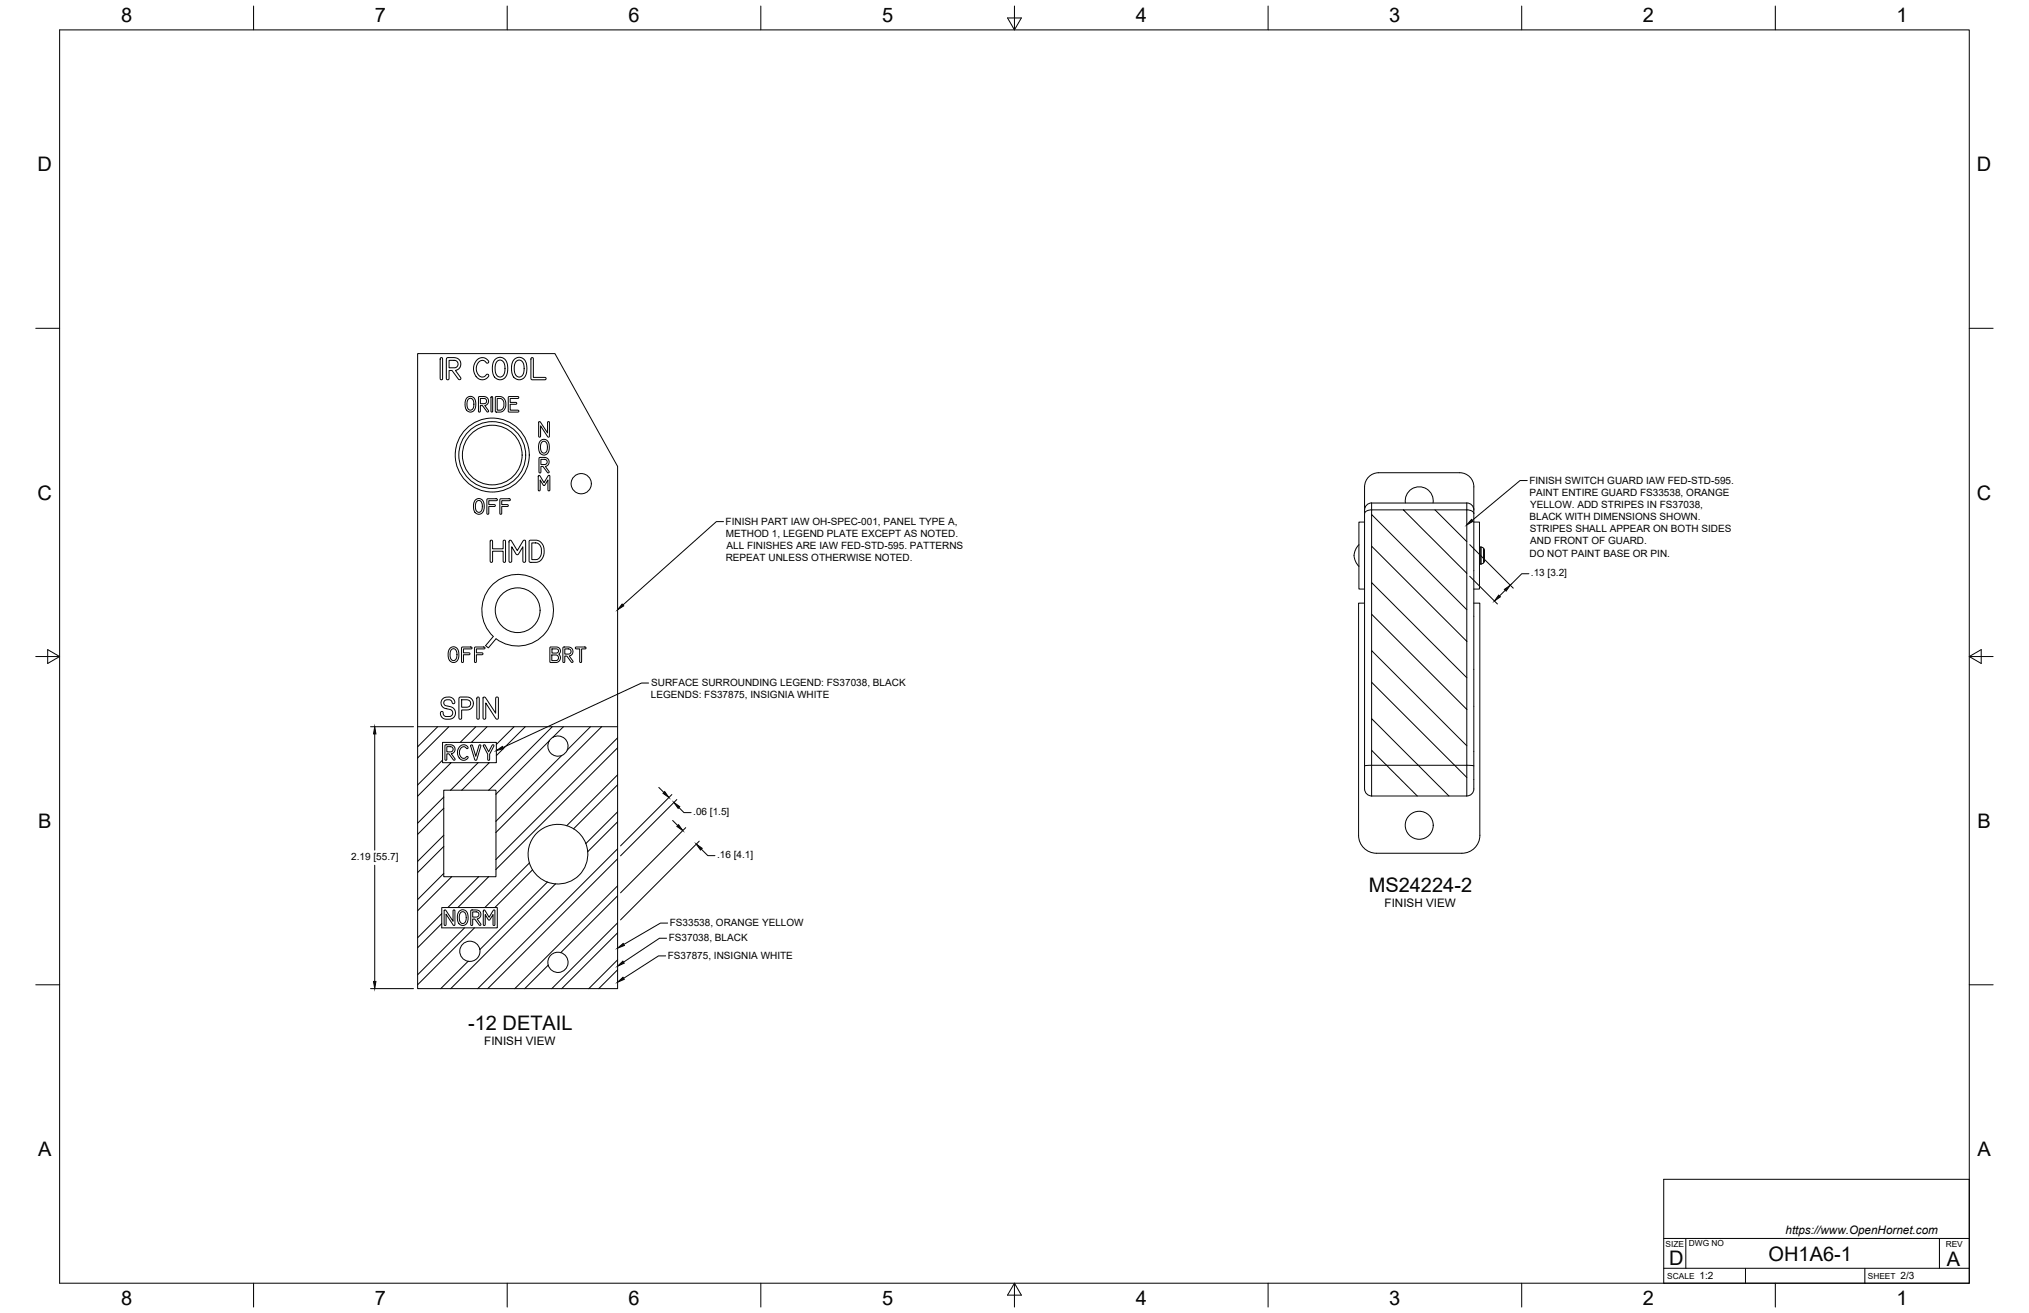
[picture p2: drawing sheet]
<svg xmlns="http://www.w3.org/2000/svg" width="864mm" height="559mm" viewBox="0 0 864 559" stroke-linecap="round" stroke-linejoin="round" font-family="sans-serif">
<!-- layer: Visible -->
<g fill="none" stroke="#000" stroke-width=".43">
<path d="M177.8 150.5h58.4l26.7 48v222.3h-85.1zM187.4 152.4l.2-.1a.51 .51 0 0 1 .6 0 .51 .51 0 0 1 .2 .5l-.2 8.7a.55 .55 0 0 1-.6 0 .55 .55 0 0 1-.3-.5zM190.1 152.4l3.1-.2 1.4 .3 1.1 .8 .4 1.3-.4 1.9-1.9 1.1 2.3 3.1-.1 .7h-.9l-2.7-3.7h-1.3v3.2a.61 .61 0 0 1-.6 .7 .61 .61 0 0 1-.5-.8zM191.1 153.4h2.6l.7 .3 .6 1.1-.5 1.2-1 .5h-2.4zM203 153.2a2.81 2.81 0 0 1 2.8-1 2.81 2.81 0 0 1 2.1 2l-.7 .3-1.1-1-1.2-.1-1.3 .8-.8 1.7a3.2 3.2 0 0 0 3.2 4.5l1.5-1.1 .5 .4-.3 .7a3.4 3.4 0 0 1-3.6 1 3.4 3.4 0 0 1-2.3-3l-.1-2.9zM210.7 153l1.7-.9 1.9 .4a6.2 6.2 0 0 1 0 8.7l-1.9 .4a4 4 0 0 1-2.9-4.9 5.4 5.4 0 0 1 1.2-3.7zM211.7 153.7a2.11 2.11 0 0 1 2.4 0 2.11 2.11 0 0 1 .8 2.3v1.6a2.19 2.19 0 0 1-2.9 2.6l-.5-.4a5.7 5.7 0 0 1 .2-6.1zM218.8 153l1.7-.9 1.9 .4a6.2 6.2 0 0 1 .1 8.7l-2 .4a4 4 0 0 1-2.8-4.9 5.4 5.4 0 0 1 1.1-3.7zM219.8 153.7a2.11 2.11 0 0 1 2.4 0 2.11 2.11 0 0 1 .9 2.3v1.6a2.19 2.19 0 0 1-2.9 2.6l-.5-.4a5.7 5.7 0 0 1 .1-6.1zM226.1 152.4l.6-.2 .3 .5v7.9h4.8a.54 .54 0 0 1 .6 .6 .54 .54 0 0 1-.8 .4h-5.2l-.4-.2zM198.7 169.3a2.37 2.37 0 0 1 2.9-.1 2.37 2.37 0 0 1 .9 2.7v.2a2.44 2.44 0 0 1-.6 2.6 2.44 2.44 0 0 1-2.7 .4l-.4-.3a4.9 4.9 0 0 1-.1-5.5zM199.3 169.9a1.54 1.54 0 0 1 1.9 0 1.54 1.54 0 0 1 .5 1.8v.3a1.72 1.72 0 0 1-.2 1.9 1.72 1.72 0 0 1-1.8 .5 3.7 3.7 0 0 1-.4-4.5z"/>
<path d="M203.7 168.9l2.6-.1 1.4 .9a1.94 1.94 0 0 1-1.4 2.9l1.5 2a.41 .41 0 0 1 0 .7 .41 .41 0 0 1-.6-.2l-1.9-2.5h-.9v2.2a.42 .42 0 0 1-.4 .6 .42 .42 0 0 1-.4-.6zM204.4 169.6l2.4 .2 .3 .9-.2 .7-.6 .4h-1.9zM209 168.9l.5-.1 .2 .3v6l-.4 .3-.3-.3zM210.9 169l2.1-.2 1.2 .5a3.5 3.5 0 0 1-1.5 6.1h-1.5l-.4-.3zM211.6 169.6h1.1a2.61 2.61 0 0 1 1.8 2.5 2.61 2.61 0 0 1-1.8 2.5h-1.1zM216.4 168.9l4.4 .1-.1 .4-.3 .2h-3.3v1.7h2.5l.3 .4-.3 .4h-2.5v2.5h3.2a.43 .43 0 0 1 .6 .4 .43 .43 0 0 1-.6 .4l-3.9-.2zM229.3 179.6l.7 .1 3 4.6v-4.5l.4-.4 .4 .3v6.2l-.4 .2-.4-.3-2.9-4.6-.1 4.7a.42 .42 0 0 1-.5 .1 .42 .42 0 0 1-.2-.5zM229.5 194.8l2.6-.1 1.4 .9a1.94 1.94 0 0 1-1.4 2.9l1.5 2.1a.4 .4 0 0 1 0 .6 .4 .4 0 0 1-.6-.2l-1.9-2.5h-.9v2.2a.43 .43 0 0 1-.4 .6 .43 .43 0 0 1-.4-.6zM230 187.6a2.36 2.36 0 0 1 2.9-.2 2.36 2.36 0 0 1 .9 2.7v.3a2.44 2.44 0 0 1-.6 2.6 2.44 2.44 0 0 1-2.7 .4l-.5-.4a4.9 4.9 0 0 1 0-5.4zM230.2 195.5l2.3 .2 .4 .7-.2 .8-.6 .5h-1.9zM230.6 188.2a1.53 1.53 0 0 1 1.9 0 1.53 1.53 0 0 1 .5 1.8 2 2 0 0 1-1.8 2.8 3.4 3.4 0 0 1-.6-4.6zM202.3 212.8a2.36 2.36 0 0 1 2.9-.1 2.36 2.36 0 0 1 .9 2.6v.2a2.47 2.47 0 0 1-3.1 3.2l-.6-.4a4.9 4.9 0 0 1-.1-5.5z"/>
<path d="M202.9 213.4a1.49 1.49 0 0 1 1.8-.1 1.49 1.49 0 0 1 .6 1.8v.1a2.02 2.02 0 0 1-1.8 2.8 3.4 3.4 0 0 1-.6-4.6zM207.3 212.5l4.2-.2 .2 .5-.3 .3h-3.4v1.7l2.7 .1a.43 .43 0 0 1 .1 .5 .43 .43 0 0 1-.6 .2h-2.2v2.7a.43 .43 0 0 1-.4 .6 .43 .43 0 0 1-.4-.6zM212.9 212.4l3.8-.1 .5 .4-.4 .4h-3.2v1.7h2.4l.3 .3-.3 .5h-2.4v2.7a.42 .42 0 0 1-.5 .6 .42 .42 0 0 1-.4-.6zM229.2 202.5l.6-.1 1.8 3 1.7-2.9 .7-.1-.2 6.5-.6-.3v-4.3l-1.2 2a.45 .45 0 0 1-.4 .3 .45 .45 0 0 1-.5-.3l-1.2-2-.1 4.5a.43 .43 0 0 1-.5 .1 .43 .43 0 0 1-.2-.5zM580.8 217.1v-9.9a6 6 0 0 1 6-6h34.5a6 6 0 0 1 6 6v9.9M580.8 217.1v118a3.2 3.2 0 0 0 3 3.7M583.8 214.1h40.5l1.9 .6 .8 1 .3 1.4M583.8 214.1l-1.9 .6-.8 1-.3 1.4M610 214.1a6 6 0 0 0-5.9-6.9 6 6 0 0 0-5.9 6.9M627.3 217.1v118a3.1 3.1 0 0 1-3 3.7h-40.5M208.7 230.1l.6-.2 .3 .4 .1 3.3h4.4v-3.3l.3-.3a.52 .52 0 0 1 .6 0 .52 .52 0 0 1 .2 .5v8.1a.54 .54 0 0 1-.5 .7 .54 .54 0 0 1-.6-.7v-4h-4.4v4.1a.53 .53 0 0 1-.6 .6 .53 .53 0 0 1-.5-.6zM216.9 230l.4-.1 .4 .3 2.5 4.1 2.7-4.4a.55 .55 0 0 1 .6 0 .55 .55 0 0 1 .2 .6v8.2a.6 .6 0 0 1-.6 .6 .6 .6 0 0 1-.6-.7v-5.9l-2.2 3.4-.6-.3-1.9-3.1v5.9a.62 .62 0 0 1-.2 .6 .62 .62 0 0 1-.7 .1l-.3-.6z"/>
<path d="M225.3 230.1l2.6-.2a4.3 4.3 0 0 1 3.6 5.7l-.4 1.4a3.3 3.3 0 0 1-3.2 2.3h-2.2l-.4-.2zM226.4 231.1h2.2l1.2 1a4.3 4.3 0 0 1 .6 3.3l-.4 1.3-.9 1.2-2.7 .3zM578.4 231.8a6.2 6.2 0 0 0 0 9.3M580.8 222.2h-2.4v28.5h2.4M627.3 222.2h2.4v28.5h-2.4M629.7 239.4l.6 .6M630.3 232.9h.1M630.3 232.8l-.6 .6M630.3 232.8l.9 .3 .4 .7M631.6 239.1v-5.3v5a1.12 1.12 0 0 1-1.3 1.2M210 248.5a15.2 15.2 0 0 1 20.9 .2 15.2 15.2 0 0 1 1 20.9 15.2 15.2 0 0 1-20.8 2.2l-3.2 3.9-1.2-.9 3.3-3.9a15.2 15.2 0 0 1 0-22.4zM580.8 256.7h-2.5v98.8a7.6 7.6 0 0 0 7.6 7.6h36.3a7.6 7.6 0 0 0 7.7-7.6"/>
<path d="M627.3 256.7h2.6v98.8M630.3 240.1h.1M191.5 275.9a2.35 2.35 0 0 1 2.9-.2 2.35 2.35 0 0 1 .9 2.7v.2a2.43 2.43 0 0 1-.6 2.6 2.43 2.43 0 0 1-2.7 .5l-.4-.3a4.8 4.8 0 0 1-.1-5.5zM192.1 276.5a1.55 1.55 0 0 1 1.9 0 1.55 1.55 0 0 1 .5 1.8 2.01 2.01 0 0 1-1.8 2.8 3.3 3.3 0 0 1-.6-4.6zM196.6 275.5h4.2l.1 .4-.3 .3h-3.3v1.6l2.6 .2a.43 .43 0 0 1 .1 .5 .43 .43 0 0 1-.5 .2h-2.2l-.1 3.1a.43 .43 0 0 1-.6 .1 .43 .43 0 0 1-.2-.5zM202.1 275.5h4.2l.1 .4-.3 .3h-3.3v1.6l2.7 .2a.43 .43 0 0 1 0 .5 .43 .43 0 0 1-.5 .2h-2.2v2.7a.42 .42 0 0 1-.4 .6 .42 .42 0 0 1-.4-.6zM234.1 275.5l2.7-.1a1.67 1.67 0 0 1 1.6 1.1 1.67 1.67 0 0 1-.6 1.9l.6 .8a2.01 2.01 0 0 1-2 2.8h-2.1l-.3-.3zM234.9 278.7l2.4 .3 .4 1-.3 .8-.6 .3-1.9 .1zM234.9 276.2h2.1l.5 .3a.9 .9 0 0 1 .1 1 .9 .9 0 0 1-.9 .4h-1.8zM239.6 275.6l2.6-.2 1.4 .9a1.92 1.92 0 0 1-1.3 2.9l1.5 2a.42 .42 0 0 1-.1 .7 .42 .42 0 0 1-.6-.2l-1.8-2.5h-.9v2.2a.43 .43 0 0 1-.5 .6 .43 .43 0 0 1-.3-.6zM240.4 276.2l2.2 .2 .5 .9-.3 .7-.7 .4h-1.7zM244.9 275.5l4.1-.1 .4 .2-.2 .5-1.7 .1v5.3a.42 .42 0 0 1-.4 .5 .42 .42 0 0 1-.4-.6v-5.2h-1.5z"/>
<path d="M188.3 297.5l1.2-.7 1.7-.1a1.96 1.96 0 0 1 1.9 .7 1.96 1.96 0 0 1 .2 2l-.7-.1a1.52 1.52 0 0 0-1.7-1.5h-.7a1.3 1.3 0 0 0-1.3 1.3 1.3 1.3 0 0 0 1.2 1.3l2.7 .9 .7 .8 .4 1.1-.2 1.3-1 1.1-1 .4-1.6 .1a2.14 2.14 0 0 1-2.2-.9 2.14 2.14 0 0 1 0-2.4l.6 .2 .3 1.2 .6 .6 1.6 .1a1.53 1.53 0 0 0 1.7-1.3 1.53 1.53 0 0 0-1.4-1.7l-2-.5-1.2-.9-.4-1.4zM195.5 296.9l3.1-.2a2.76 2.76 0 0 1 2.9 2.7 2.76 2.76 0 0 1-3 2.8h-2v3.2a.59 .59 0 0 1-.5 .7 .59 .59 0 0 1-.7-.7zM196.5 297.8l3 .2a1.58 1.58 0 0 1 .8 1.9 1.58 1.58 0 0 1-1.7 1.1h-2.1zM203 296.9l.2-.2a.51 .51 0 0 1 .6 0 .51 .51 0 0 1 .2 .6v8.2a.53 .53 0 0 1-.5 .6 .53 .53 0 0 1-.6-.6zM205.7 296.8l.9 .1 4.4 6.6v-6.1a.6 .6 0 0 1 .5-.7 .6 .6 0 0 1 .6 .6v8.1a.6 .6 0 0 1-.4 .7 .6 .6 0 0 1-.7-.4l-4.2-6.5-.1 6.5-.4 .4-.7-.3zM189.5 317.1l2.5-.1 1.4 .9a1.92 1.92 0 0 1-1.3 2.9l1.5 2.1a.42 .42 0 0 1-.1 .6 .42 .42 0 0 1-.6-.2l-1.8-2.5h-.9v2.2a.42 .42 0 0 1-.4 .6 .42 .42 0 0 1-.4-.6zM190.2 317.8l2.2 .2 .4 .6-.2 1-.6 .4h-1.8zM195.7 317.7l1.3-.7 1.4 .3a.84 .84 0 0 1 .7 1.3l-.6-.1a1.67 1.67 0 0 0-2-.5 1.67 1.67 0 0 0-.9 1.8l.1 1.4 .6 1 .8 .5 .9-.1a.67 .67 0 0 1 .5-.6 .67 .67 0 0 1 .7 .2l-.7 1-1.2 .4a3.5 3.5 0 0 1-1.6-5.9zM200.4 317.2h.7l1.4 4.7 1.3-4.5a.42 .42 0 0 1 .6-.4 .42 .42 0 0 1 .2 .6l-1.6 5.6-.6 .4-.4-.4zM205.8 317.1l.7 .1 1.5 2.8 1.4-2.8a.43 .43 0 0 1 .7-.2 .43 .43 0 0 1 0 .7l-1.7 3.3v2.3l-.5 .3-.3-.4v-2.2zM188.9 336.3h22.2v36.8h-22.2zM580.8 326l2.6-.3h41.3l2.6 .3"/>
<path d="M244.1 352.7a12.7 12.7 0 0 0-18 5.2 12.7 12.7 0 0 0 6.9 17.5M244.2 352.7a12.7 12.7 0 0 1 4.7 16.4 12.7 12.7 0 0 1-15.9 6.3M189.1 387.4h.7l3 4.7v-4.5l.3-.3 .5 .3-.1 6.2-.6-.1-3-4.7-.1 4.7a.42 .42 0 0 1-.6 .1 .42 .42 0 0 1-.2-.5zM195.5 387.8a2.36 2.36 0 0 1 2.8-.2 2.36 2.36 0 0 1 .9 2.8v.1a2.47 2.47 0 0 1-3 3.2l-.7-.5a5 5 0 0 1 0-5.4zM196 388.5a1.52 1.52 0 0 1 1.9-.1 1.52 1.52 0 0 1 .5 1.8 2.02 2.02 0 0 1-1.7 2.8 3.4 3.4 0 0 1-.7-4.5zM200.4 387.5l2.8-.2 1.2 .9a1.94 1.94 0 0 1-1.3 2.9l1.5 2a.42 .42 0 0 1-.1 .7 .42 .42 0 0 1-.6-.2l-1.8-2.5h-.9v2.2a.43 .43 0 0 1-.5 .6 .43 .43 0 0 1-.3-.6zM201.2 388.1l2.3 .2 .4 .9-.3 .7-.7 .4h-1.7zM205.8 387.4l.6 .1 1.8 2.9 1.8-3h.6l-.1 6.4-.7-.2v-4.4l-1.2 2a.45 .45 0 0 1-.4 .4 .45 .45 0 0 1-.4-.3l-1.3-2.1-.1 4.5a.41 .41 0 0 1-.5 .2 .41 .41 0 0 1-.2-.6zM199.2 409.1a4.3 4.3 0 0 1-2.6-6.8 4.3 4.3 0 0 1 7.3 .7 4.3 4.3 0 0 1-4.1 6.2l-.6-.1"/>
<circle cx="209.5" cy="193.7" r="15.7"/>
<circle cx="209.5" cy="193.7" r="14.2"/>
<circle cx="209.5" cy="193.7" r="12.7"/>
<circle cx="247.4" cy="205.9" r="4.3"/>
<circle cx="220.3" cy="259.7" r="9.5"/>
<circle cx="237.5" cy="317.5" r="4.3"/>
<circle cx="604.1" cy="351.2" r="6"/>
<circle cx="237.5" cy="409.6" r="4.3"/>
</g>
<!-- layer: Visible Narrow -->
<g fill="none" stroke="#000" stroke-width=".43">
<path d="M583.8 214.1v2.9M583.8 217l-2.3 .6-.7 .9M597.3 217h-13.5v2M610.8 217h13.5M624.3 217v13.5M624.3 214.1v2.9M624.3 217l2.4 .6 .6 .9M583.8 232.5v15.4M630.3 232.9v7.2M631.5 233.4v6.1M624.3 244v-13.5l-10.2-10.2-3.3-3.3h-13.5l27 27v15.5M583.8 261.4v15.5"/>
<path d="M624.3 272.9v-13.4l-40.5-40.5v13.5l40.5 40.4v15.5M583.8 290.4v15.5M177.8 309.3h78.3M186.3 309.3l-8.5 8.5M191.1 309.3l-13.3 13.3M195.9 316h4.7M202.5 309.3l-6.6 6.7h-7.5v7.5l-10.6 10.6M207.3 309.3l-6.7 6.7h10.7v.8l7.5-7.5M211.3 316.8v4.8M223.6 309.3l-12.3 12.3v3h-3M233.7 315.4l-22.6 22.6M235.1 309.3l-27.1 27"/>
<path d="M239.8 309.3l-4.5 4.5M251.3 309.3l-9.9 9.9M256.1 309.3h6.8M256.1 309.3l-45 45M262.9 318.3l-51.8 51.7M262.9 314l-51.8 51.8M583.8 319.3v19.5M624.3 301.9v-13.5l-40.5-40.5v13.5l40.5 40.5v15.5M188.4 323.5v1.1h3.6l-14.2 14.2M188.9 339.2l-11.1 11.1M192 324.6h11.5M203.5 324.6h4.8l-11.7 11.7"/>
<path d="M203.5 324.6l-11.7 11.7M239.1 321.5l-28 28M262.9 334l-18.8 18.7M262.9 329.8l-21.7 21.6M603.2 338.8l-19.4-19.5v-13.4l32.9 32.9M624.3 330.9v-13.5l-40.5-40.5v13.5l40.5 40.5v7.9M188.9 344l-11.1 11.1M188.9 355.5l-11.1 11.1M262.9 349.8l-12.8 12.7M262.9 345.5l-13.6 13.5M188.9 360.2l-11.1 11.1M188.9 371.7l-11.1 11.1"/>
<path d="M192.2 373.1l-14.4 14.5M203.7 373.1l-13.1 13.1h4.3M208 373.1l-13.1 13.1h11.5M225.3 367.3l-18.9 18.9h4.2M226.7 370.2l-16.1 16h1.1v8.7h-9.7l-24.2 24.2M233 375.4l-28.8 28.7M236.4 376.2l-44.5 44.6M262.9 377l-43.8 43.8M262.9 365.5l-55.3 55.3M262.9 361.3l-59.6 59.5M188 393.1v-4.3l-10.2 10.3M190.6 386.2h-2.6v2.6"/>
<path d="M197.7 394.9h-9.7v-1.8l-10.2 10.3M202 394.9h-4.3l-19.9 19.9M262.9 397l-23.8 23.8M262.9 392.7l-28 28.1M262.9 381.3l-24.2 24.1M199.2 409.1l-11.6 11.7M233.3 410.8l-9.9 10M262.9 412.8l-8.1 8M262.9 408.5l-12.3 12.3"/>
</g>
<!-- layer: Border -->
<g fill="none" stroke="#000" stroke-width=".43">
<path d="M25.4 12.7h812.8v533.4h-812.8zM107.9 2.6v10.1M215.9 2.6v10.1M323.8 2.6v10.1M428.8 7.6h5.9l-2.9 5.1zM431.8 2.6v10.1M539.7 2.6v10.1M647.7 2.6v10.1M755.6 2.6v10.1M15.2 139.7h10.2M838.2 139.7h10.1M15.2 279.4h10.2"/>
<path d="M20.3 276.5l5.1 2.9-5.1 3zM838.2 279.4l5.1-2.9v5.9zM838.2 279.4h10.1M15.2 419.1h10.2M838.2 419.1h10.1M107.9 546.1v10.2M215.9 546.1v10.2M323.8 546.1v10.2M431.8 546.1l2.9 5.1h-5.9zM431.8 546.1v10.2M539.7 546.1v10.2M647.7 546.1v10.2"/>
<path d="M755.6 546.1v10.2"/>
</g>
<!-- layer: Titleblock -->
<path d="M708.1 501.9h130.1v44.2h-130.1zM708.1 539.8h130.1M708.1 527.1h130.1M717.5 527.1v12.7M742.9 539.8v6.3M793.7 539.8v6.3M825.5 527.1v12.7" fill="none" stroke="#000" stroke-width=".43"/>
<!-- layer: Leaders -->
<path d="M626.3 221.1l.7 .7-2.7 1.6zM264.8 257.1l.7 .8-2.6 1.6zM211.3 319.4l2.5-1.7 .4 .9zM262.9 411.2l2.2-2.1 .6 .8zM262.9 418l2.3-2.1 .5 .9zM262.9 403.5l2.3-2 .5 .9z" fill="#000" stroke="#000" stroke-width=".43"/>
<path d="M650 204.5h-3l-20.4 16.9M308 222h-3.1l-39.8 35.5M276.1 290.7h-3.1l-59 27.5M283.7 399.3h-3l-15.3 10.2M284.2 392.9h-3.1l-15.6 9.1M283.3 406.8h-3l-14.9 9.6" fill="none" stroke="#000" stroke-width=".43"/>
<!-- layer: FD_Dimensions -->
<g fill="none" stroke="#000" stroke-width=".43">
<path d="M625.6 231.8l18.5 18.5M625.6 245.3l11.7 11.7M640.7 251.2l-2.5 2.4M650.7 244.2h-3l-4.9 4.8M157.7 309.3h18.3M159.5 312.3v49.5M280.4 335.1l2.2 2.1M286 338.2l-21.9 21.8M286.3 349.2l2.2 2.1M288.1 340.3l-24 23.9M289 343.7l2.1 2.1h3.1M291.9 352.2l-27.8 27.8"/>
<path d="M297.6 358l-33.5 33.5M159.5 368.2v49.5M298.5 361.4l2.8 2.8h3M157.7 420.8h18.3"/>
</g>
<path d="M637.9 253.3l.7 .7-2.5 1.8zM640.3 250.8l2.5-1.8-1.8 2.6zM159.5 309.3l.5 3h-1zM282.9 336.9l1.8 2.5-2.5-1.8zM288.1 351.7l.7-.7 1.8 2.5zM286.8 341.5l2.5 1.8-.7 .7zM296.4 359.2l2.5 1.8-.7 .8zM159 417.7h1l-.5 3.1z" fill="#000" stroke="#000" stroke-width=".43"/>
<g font-size="8.5">
<text x="51.6" y="9.4">8</text>
<text x="159.5" y="9.4">7</text>
<text x="267.5" y="9.4">6</text>
<text x="375.4" y="9.3">5</text>
<text x="483.4" y="9.4">4</text>
<text x="591.3" y="9.4">3</text>
<text x="699.3" y="9.4">2</text>
<text x="807.2" y="9.4">1</text>
<text x="16" y="72.9">D</text>
<text x="841.4" y="72.9">D</text>
<text x="16" y="212.6">C</text>
<text x="841.4" y="212.6">C</text>
<text x="16.2" y="352.3">B</text>
<text x="841.7" y="352.3">B</text>
<text x="582.6" y="379.5">MS24224-2</text>
<text x="199.2" y="438.3">-12 DETAIL</text>
<text x="16.2" y="492">A</text>
<text x="841.7" y="492">A</text>
<text x="710.4" y="538.4">D</text>
<text x="752.8" y="536.7">OH1A6-1</text>
<text x="828.7" y="538.8">A</text>
<text x="51.6" y="555.5">8</text>
<text x="159.5" y="555.5">7</text>
<text x="267.5" y="555.5">6</text>
<text x="375.4" y="555.4">5</text>
<text x="483.4" y="555.5">4</text>
<text x="591.3" y="555.5">3</text>
<text x="699.3" y="555.5">2</text>
<text x="807.2" y="555.5">1</text>
</g>
<g font-size="5">
<text x="589.3" y="386.2">FINISH VIEW</text>
<text x="206.1" y="444.9">FINISH VIEW</text>
<text x="760" y="525.2">https://www.OpenHornet.com</text>
</g>
<g font-size="4.3">
<text x="651" y="206.1">FINISH SWITCH GUARD IAW FED-STD-595.</text>
<text x="651" y="211.2">PAINT ENTIRE GUARD FS33538, ORANGE</text>
<text x="651" y="221.5">BLACK WITH DIMENSIONS SHOWN.</text>
<text x="651.3" y="216.3">YELLOW. ADD STRIPES IN FS37038,</text>
<text x="308.9" y="223.6">FINISH PART IAW OH-SPEC-001, PANEL TYPE A,</text>
<text x="651.1" y="226.6">STRIPES SHALL APPEAR ON BOTH SIDES</text>
<text x="308.9" y="228.7">METHOD 1, LEGEND PLATE EXCEPT AS NOTED.</text>
<text x="309.2" y="233.8">ALL FINISHES ARE IAW FED-STD-595. PATTERNS</text>
<text x="651.3" y="231.7">AND FRONT OF GUARD.</text>
<text x="308.9" y="239">REPEAT UNLESS OTHERWISE NOTED.</text>
<text x="651" y="236.9">DO NOT PAINT BASE OR PIN.</text>
<text x="651.6" y="245.3">.13 [3.2]</text>
<text x="277.2" y="292">SURFACE SURROUNDING LEGEND: FS37038, BLACK</text>
<text x="277.1" y="297.1">LEGENDS: FS37875, INSIGNIA WHITE</text>
<text x="295.1" y="346.9">.06 [1.5]</text>
<text x="305.2" y="365.3">.16 [4.1]</text>
<text x="149.5" y="366.1">2.19 [55.7]</text>
<text x="285.1" y="394.1">FS33538, ORANGE YELLOW</text>
<text x="284.7" y="400.6">FS37038, BLACK</text>
<text x="284.2" y="408.1">FS37875, INSIGNIA WHITE</text>
<text x="723.4" y="544.5">1:2</text>
<text x="809" y="544.5">2/3</text>
</g>
<g font-size="3.5">
<text x="708.9" y="530.9">SIZE</text>
<text x="718.9" y="530.5">DWG NO</text>
<text x="828.2" y="530.9">REV</text>
<text x="709.6" y="544.2">SCALE</text>
<text x="795" y="544.2">SHEET</text>
</g>
</svg>
